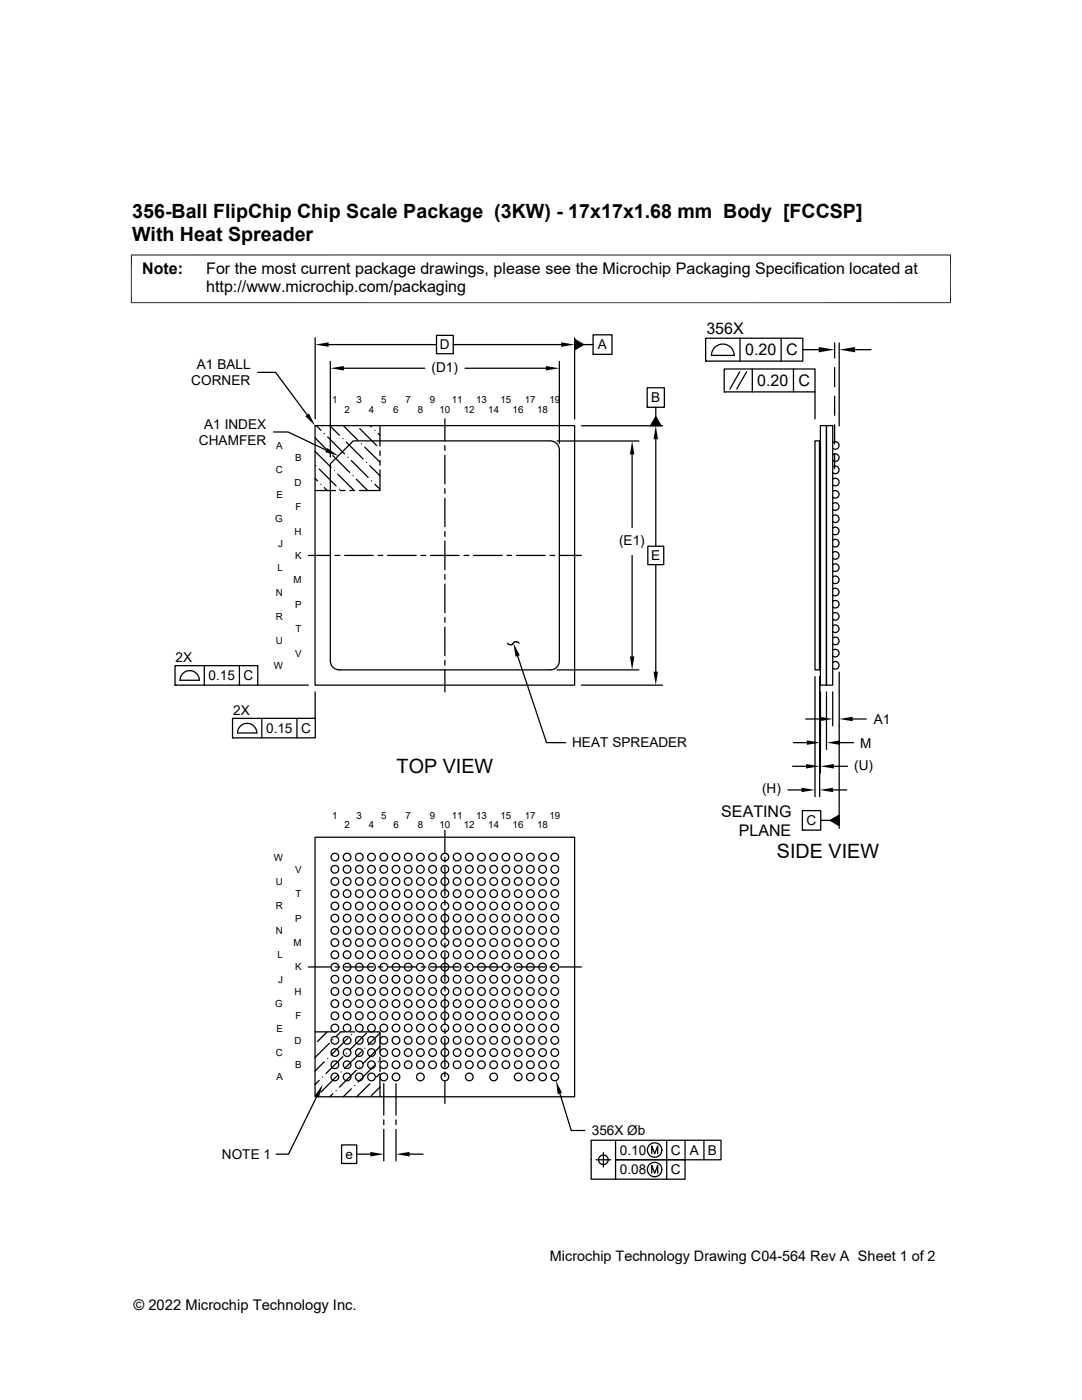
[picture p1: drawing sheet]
<svg xmlns="http://www.w3.org/2000/svg" width="216mm" height="279mm" viewBox="0 0 216 279" stroke-linecap="round" stroke-linejoin="round" font-family="sans-serif">
<g fill="none" stroke="#000" stroke-width=".25">
<path d="M51.4 74.3h3.6l6.3 8.5M62.9 67.4v16.2M65.6 68.8h21.5M65.9 72.1v19.1M68.6 73.5h16.2M87.1 66.9h3.3v3.7h-3.3zM90.4 68.8h21.6M92.8 73.5h16.1M111.6 72.1v16.4M114.7 67.7l1.8 1.1-1.8 1zM114.7 67.4v16.2M116.5 68.8h1.8"/>
<path d="M118.3 66.8h3.8v3.9h-3.8zM118.3 70.7h.1M129.1 77.4h3.5v3.9h-3.5zM140.8 67.5h19.4v4.6h-19.4zM140.8 72.1h.1M141.9 70.9h4.6a2.26 2.26 0 0 0-2.3-2.2 2.26 2.26 0 0 0-2.2 2.2M144.5 73.6h18.1v4.6h-18.1zM144.5 78.2h.1M147.6 74.2l-2 3.4M147.7 67.5v4.6M149 74.2l-2 3.4M150.1 73.6v4.6"/>
<path d="M155.9 67.5v4.6M158.3 73.6v4.6M160.2 69.8h3.2M162.6 78.2v5.4M166.5 68.4v3.1M166.5 73.4v3.8M166.5 79.1v3.8M167.4 68.4v16.6M170.6 69.8h3.2M54.6 86.2h2.9l7.6 3.6M62.9 84.9h51.8v51.8h-51.8zM62.9 97.9h4.1"/>
<path d="M62.9 95.5l.5 .5M62.9 87.4l2.1 2.2M62.9 90.1l3.2 3.2M63 92.9h.1M63.1 84.9l.9 1M63.7 93.6l3.4 3.4M64 96.6h.1M64.7 86.5h.1M64.7 97.3l.6 .6M65.4 87.2l3.3 3.4M65.7 90.2h.1M65.8 84.9l1.9 2"/>
<path d="M66.4 90.9l3.4 3.4M66.7 93.9h.1M67.4 94.6l3.3 3.3M67.7 97.6h.1M67.9 97.9h1M68.4 87.5h.1M68.5 84.9l2.9 3M69.1 88.2l3.4 3.4M69.4 91.2h.1M69.8 97.9h1M70.1 91.9l3.4 3.4M70.4 95h.1"/>
<path d="M70.5 88h39.3a1.81 1.81 0 0 1 1.8 1.8v42.1a1.81 1.81 0 0 1-1.8 1.8h-42.1a1.81 1.81 0 0 1-1.8-1.8v-39.3zM71.1 95.6l2.3 2.3M71.8 85.5l3.3 3.4M72.1 88.6h.1M72.8 89.2l3 3M73.1 92.3h.1M73.8 92.9l2 2.1M73.9 84.9l.2 .3M74.1 96h.1M74.8 85.9h.1M74.8 96.6l1 1M75.5 86.5l.3 .4"/>
<path d="M75.8 84.9v4.1M75.8 90v.9M75.8 91.9v.9M75.8 93.8v4.1h-4.1M88.8 83.6v4.4M88.8 88.9v1M88.8 90.8v5.8M88.8 97.5v1M88.8 99.4v5.7M111.1 88h16.4M116 85h16.2M126.1 90.7v14.6"/>
<path d="M129.1 81.3h.1M130.9 87.7v21.3M130.9 83.2l1 1.8h-2.1zM130.9 81.3v1.9M162.6 88h.9v45.7h-.9zM163.5 88h.2v45.7h-.2zM163.7 88l-.2 .1M163.7 88.5l-.2 .2M163.7 89l-.2 .2M163.7 89.6l-.2 .1M163.7 90.1l-.2 .2M163.7 90.7l-.2 .1"/>
<path d="M163.7 91.2l-.2 .2M163.7 91.8l-.2 .1M163.7 92.3l-.2 .1M163.7 92.8l-.2 .2M163.7 93.4l-.2 .1M163.7 93.9l-.2 .2M163.7 94.4l-.2 .2M163.7 95l-.2 .1M163.7 95.5l-.2 .2M163.7 96.1l-.2 .1M163.7 96.6l-.2 .2M163.7 97.1l-.2 .2"/>
<path d="M163.7 97.7l-.2 .1M163.7 98.2l-.2 .2M163.7 98.7l-.2 .2M163.7 99.3l-.2 .1M163.7 99.8l-.2 .2M164.9 84.9h1.3v51.8h-2.5h1.2zM166.2 88.3a.76 .76 0 0 1 1 .1 .76 .76 0 0 1 0 1 .76 .76 0 0 1-1 .1M166.2 90.8a.76 .76 0 0 1 1 0 .76 .76 0 0 1 0 1.1 .76 .76 0 0 1-1 0M166.2 93.2a.76 .76 0 0 1 1 0 .76 .76 0 0 1 0 1.1 .76 .76 0 0 1-1 0M166.2 95.6a.76 .76 0 0 1 1 .1 .76 .76 0 0 1 0 1 .76 .76 0 0 1-1 .1M166.2 98.1a.76 .76 0 0 1 1 0 .76 .76 0 0 1 0 1.1 .76 .76 0 0 1-1 0M166.5 84.8v3.8"/>
<path d="M166.5 90.5v3M61.5 110.8h4.4M66.9 110.8h.9M68.8 110.8h5.7M75.4 110.8h1M77.3 110.8h5.8M84 110.8h1M85.9 110.8h5.7M88.8 106.1v.9M88.8 108v5.7M88.8 114.7v.9M88.8 116.6v5.7"/>
<path d="M92.6 110.8h.9M94.5 110.8h5.7M101.2 110.8h.9M103.1 110.8h5.7M109.7 110.8h1M111.6 110.8h4.4M126.1 110.8v20.2M129.3 109h3.1v3.7h-3.1zM130.9 112.7v21.3M163.7 100.4l-.2 .1M163.7 100.9l-.2 .1M163.7 101.5l-.2 .1"/>
<path d="M163.7 102l-.2 .1M163.7 102.5l-.2 .2M163.7 103.1l-.2 .1M163.7 103.6l-.2 .2M163.7 104.1l-.2 .2M163.7 104.7l-.2 .1M163.7 105.2l-.2 .2M163.7 105.7l-.2 .2M163.7 106.3l-.2 .1M163.7 106.8l-.2 .2M163.7 107.4l-.2 .1M163.7 107.9l-.2 .2"/>
<path d="M163.7 108.4l-.2 .2M163.7 109l-.2 .1M163.7 109.5l-.2 .2M163.7 110.1l-.2 .1M163.7 110.6l-.2 .1M163.7 111.1l-.2 .2M163.7 111.7l-.2 .1M163.7 112.2l-.2 .2M163.7 112.8l-.2 .1M163.7 113.3l-.2 .2M163.7 113.8l-.2 .2M163.7 114.4l-.2 .1"/>
<path d="M163.7 114.9l-.2 .2M163.7 115.4l-.2 .2M163.7 116l-.2 .1M163.7 116.5l-.2 .2M163.7 117.1l-.2 .1M163.7 117.6l-.2 .2M163.7 118.2l-.2 .1M163.7 118.7l-.2 .1M163.7 119.2l-.2 .2M163.7 119.8l-.2 .1M166.2 100.5a.76 .76 0 0 1 1 .1 .76 .76 0 0 1 0 1 .76 .76 0 0 1-1 .1M166.2 103a.76 .76 0 0 1 1 0 .76 .76 0 0 1 0 1 .76 .76 0 0 1-1 .1"/>
<path d="M166.2 105.4a.76 .76 0 0 1 1 0 .76 .76 0 0 1 0 1.1 .76 .76 0 0 1-1 0M166.2 107.8a.76 .76 0 0 1 1 .1 .76 .76 0 0 1 0 1 .76 .76 0 0 1-1 .1M166.2 110.3a.76 .76 0 0 1 1 0 .76 .76 0 0 1 0 1.1 .76 .76 0 0 1-1 0M166.2 112.7a.76 .76 0 0 1 1 .1 .76 .76 0 0 1 0 1 .76 .76 0 0 1-1 .1M166.2 115.1a.76 .76 0 0 1 1 .1 .76 .76 0 0 1 0 1 .76 .76 0 0 1-1 .1M166.2 117.6a.76 .76 0 0 1 1 0 .76 .76 0 0 1 0 1.1 .76 .76 0 0 1-1 0M34.9 132.8h16.5v3.9h-16.5zM34.9 136.7h.1M39.8 135.8a1.93 1.93 0 0 0-2-2 1.93 1.93 0 0 0-1.9 2h3.9M40.8 132.8v3.9M47.8 132.8v3.9M51.4 136.7h10.1"/>
<path d="M62.9 138.1v5.3M88.8 123.2v1M88.8 125.1v5.8M88.8 131.8v1M88.8 133.7v4.4M103.3 130.9l5.8 17.3h3.8M103.6 128.4a.85 .85 0 0 0-1.4 .3l-.6-.1-.3-.2M111.1 133.7h16.4M116 136.7h16.2M162.6 135v24M163.6 135v24M163.7 136.7v-51.8h1.2v51.8"/>
<path d="M163.7 120.3l-.2 .2M163.7 120.8l-.2 .2M163.7 121.4l-.2 .1M163.7 121.9l-.2 .2M163.7 122.4l-.2 .2M163.7 123l-.2 .1M163.7 123.5l-.2 .2M163.7 124.1l-.2 .1M163.7 124.6l-.2 .2M163.7 125.1l-.2 .2M163.7 125.7l-.2 .1M163.7 126.2l-.2 .2"/>
<path d="M163.7 126.8l-.2 .1M163.7 127.3l-.2 .1M163.7 127.8l-.2 .2M163.7 128.4l-.2 .1M163.7 128.9l-.2 .2M163.7 129.5l-.2 .1M163.7 130l-.2 .2M163.7 130.5l-.2 .2M163.7 131.1l-.2 .1M163.7 131.6l-.2 .2M163.7 132.1l-.2 .2M163.7 132.7l-.2 .1"/>
<path d="M163.7 133.2l-.2 .2M163.7 138.1v16.2M164.9 138.1v11.5M166.2 138.1v6.7M166.2 120a.76 .76 0 0 1 1 .1 .76 .76 0 0 1 0 1 .76 .76 0 0 1-1 .1M166.2 122.4a.76 .76 0 0 1 1 .1 .76 .76 0 0 1 0 1 .76 .76 0 0 1-1 .1M166.2 124.9a.76 .76 0 0 1 1 .1 .76 .76 0 0 1 0 1 .76 .76 0 0 1-1 0M166.2 127.3a.76 .76 0 0 1 1 .1 .76 .76 0 0 1 0 1 .76 .76 0 0 1-1 .1M166.2 129.8a.76 .76 0 0 1 1 0 .76 .76 0 0 1 0 1.1 .76 .76 0 0 1-1 0M166.2 132.2a.76 .76 0 0 1 1 .1 .76 .76 0 0 1 0 1 .76 .76 0 0 1-1 0M167.4 134.1v31.2M46.4 143.4h16.5v3.9h-16.5z"/>
<path d="M46.4 147.3h.1M51.2 146.3a1.93 1.93 0 0 0-1.9-1.9 1.93 1.93 0 0 0-1.9 1.9h3.9M52.2 143.4v3.9M59.2 143.4v3.9M157.2 157.6h2.7M158.2 152.9h2.6M158.3 148.2h2.7M160.8 143.5h2.7M166.2 157.6h2.8M166.4 152.9h2.7M167.6 148.2h2.7M170.1 143.5h2.7"/>
<path d="M62.9 167.1h51.8v51.8h-51.8zM88.8 165.7v4.4M88.8 171.1v.9M88.8 173v5.7M88.8 179.6v1M160.1 161.8h3.7v3.9h-3.7zM160.1 165.7h.1M163.8 163.7h1.9M165.7 163.7l1.7-1v2.1zM61.5 193h4.4M66.9 193h.9M68.8 193h5.7"/>
<path d="M75.4 193h1M77.3 193h5.8M84 193h1M85.9 193h5.7M88.8 181.5v5.8M88.8 188.2v1M88.8 190.1v5.7M88.8 196.8v.9M88.8 198.7v5.7M92.6 193h.9M94.5 193h5.7M101.2 193h.9"/>
<path d="M103.1 193h5.7M109.7 193h1M111.6 193h4.4M62.9 205.9h4.1M63.2 218.8l-5.6 11.5h-2.5M63.4 218.6h.1M63.7 215.6l-.8 .9M64.4 214.9h.1M64.7 211.9l-1.8 1.8M65.3 205.9l-1.9 2M65.4 211.2h.1M65.7 208.2l-2.8 2.9"/>
<path d="M66.4 218.3l-.6 .6M66.4 207.5h.1M67.1 217.6h.1M67.4 214.6l-3.4 3.4M67.9 205.9h1M68 205.9l-.9 1M68.1 213.9h.1M68.4 210.9l-3.4 3.3M69.1 210.2h.1M69.4 207.2l-3.3 3.4M69.8 205.9h1M70.1 217.3l-1.6 1.6"/>
<path d="M70.1 206.5h.1M70.8 216.6h.1M71.1 213.6l-3.4 3.4M71.7 205.9h4.1v4.1M71.8 212.9h.1M72.1 209.9l-3.4 3.4M72.8 209.2h.1M73.1 206.2l-3.3 3.3M73.8 216.3l-2.6 2.6M74.5 215.6h.1M74.8 212.6l-3.4 3.3M75.5 211.9h.1"/>
<path d="M75.8 211v.9M75.8 212.9v.9M75.8 214.8v4.1M75.8 208.9l-3.3 3.3M75.8 206.2l-2.3 2.3M75.8 217l-1.7 1.6M75.8 214.3l-.7 .6M76.6 216.3v6.2M79 216.3v6.2M88.8 205.4v.9M88.8 207.3v5.7M88.8 213.9v1"/>
<path d="M88.8 215.8v4.4M111.7 218.2l2.3 7.4h2.7M68.2 228.5h3v3.7h-3zM71.2 230.3h2.7M76.6 223.5v1M76.6 225.4v6.3M79 223.5v1M79 225.4v6.3M81.7 230.3h2.7M118.9 231.5h3M120.4 230v2.9M122.8 227.6v3.9h13.9v3.8h-18.7v-7.7h25.9v3.9h-21.1v3.8"/>
<path d="M130 230.3v-1.6l.6 1.6 .6-1.6v1.6M130 234.1v-1.5l.6 1.5 .6-1.5v1.5M133 227.6v7.7M136.7 227.6v3.9M140.5 227.6v3.9"/>
<circle cx="66.8" cy="178.3" r=".77"/>
<circle cx="66.8" cy="173.5" r=".77"/>
<circle cx="66.8" cy="175.9" r=".77"/>
<circle cx="66.8" cy="171" r=".77"/>
<circle cx="69.3" cy="175.9" r=".77"/>
<circle cx="69.3" cy="173.5" r=".77"/>
<circle cx="69.3" cy="171" r=".77"/>
<circle cx="69.3" cy="178.3" r=".77"/>
<circle cx="71.7" cy="173.5" r=".77"/>
<circle cx="71.7" cy="178.3" r=".77"/>
<circle cx="71.7" cy="175.9" r=".77"/>
<circle cx="71.7" cy="171" r=".77"/>
<circle cx="74.1" cy="178.3" r=".77"/>
<circle cx="74.1" cy="173.5" r=".77"/>
<circle cx="74.1" cy="171" r=".77"/>
<circle cx="74.1" cy="175.9" r=".77"/>
<circle cx="76.6" cy="173.5" r=".77"/>
<circle cx="76.6" cy="171" r=".77"/>
<circle cx="76.6" cy="178.3" r=".77"/>
<circle cx="76.6" cy="175.9" r=".77"/>
<circle cx="79" cy="173.5" r=".77"/>
<circle cx="79" cy="175.9" r=".77"/>
<circle cx="79" cy="171" r=".77"/>
<circle cx="79" cy="178.3" r=".77"/>
<circle cx="81.4" cy="178.3" r=".77"/>
<circle cx="81.4" cy="173.5" r=".77"/>
<circle cx="81.4" cy="171" r=".77"/>
<circle cx="81.4" cy="175.9" r=".77"/>
<circle cx="83.9" cy="178.3" r=".77"/>
<circle cx="83.9" cy="171" r=".77"/>
<circle cx="83.9" cy="173.5" r=".77"/>
<circle cx="83.9" cy="175.9" r=".77"/>
<circle cx="86.3" cy="173.5" r=".77"/>
<circle cx="86.3" cy="171" r=".77"/>
<circle cx="86.3" cy="178.3" r=".77"/>
<circle cx="86.3" cy="175.9" r=".77"/>
<circle cx="88.8" cy="178.3" r=".77"/>
<circle cx="88.8" cy="173.5" r=".77"/>
<circle cx="88.8" cy="175.9" r=".77"/>
<circle cx="88.8" cy="171" r=".77"/>
<circle cx="91.2" cy="171" r=".77"/>
<circle cx="91.2" cy="178.3" r=".77"/>
<circle cx="91.2" cy="173.5" r=".77"/>
<circle cx="91.2" cy="175.9" r=".77"/>
<circle cx="93.6" cy="171" r=".77"/>
<circle cx="93.6" cy="175.9" r=".77"/>
<circle cx="93.6" cy="178.3" r=".77"/>
<circle cx="93.6" cy="173.5" r=".77"/>
<circle cx="96.1" cy="178.3" r=".77"/>
<circle cx="96.1" cy="175.9" r=".77"/>
<circle cx="96.1" cy="173.5" r=".77"/>
<circle cx="96.1" cy="171" r=".77"/>
<circle cx="98.5" cy="175.9" r=".77"/>
<circle cx="98.5" cy="173.5" r=".77"/>
<circle cx="98.5" cy="171" r=".77"/>
<circle cx="98.5" cy="178.3" r=".77"/>
<circle cx="100.9" cy="171" r=".77"/>
<circle cx="100.9" cy="178.3" r=".77"/>
<circle cx="100.9" cy="175.9" r=".77"/>
<circle cx="100.9" cy="173.5" r=".77"/>
<circle cx="103.4" cy="171" r=".77"/>
<circle cx="103.4" cy="178.3" r=".77"/>
<circle cx="103.4" cy="175.9" r=".77"/>
<circle cx="103.4" cy="173.5" r=".77"/>
<circle cx="105.8" cy="171" r=".77"/>
<circle cx="105.8" cy="173.5" r=".77"/>
<circle cx="105.8" cy="178.3" r=".77"/>
<circle cx="105.8" cy="175.9" r=".77"/>
<circle cx="108.3" cy="178.3" r=".77"/>
<circle cx="108.3" cy="173.5" r=".77"/>
<circle cx="108.3" cy="175.9" r=".77"/>
<circle cx="108.3" cy="171" r=".77"/>
<circle cx="110.7" cy="178.3" r=".77"/>
<circle cx="110.7" cy="175.9" r=".77"/>
<circle cx="110.7" cy="173.5" r=".77"/>
<circle cx="110.7" cy="171" r=".77"/>
<circle cx="66.8" cy="197.9" r=".77"/>
<circle cx="66.8" cy="185.7" r=".77"/>
<circle cx="66.8" cy="190.5" r=".77"/>
<circle cx="66.8" cy="188.1" r=".77"/>
<circle cx="66.8" cy="193" r=".77"/>
<circle cx="66.8" cy="183.2" r=".77"/>
<circle cx="66.8" cy="195.4" r=".77"/>
<circle cx="66.8" cy="180.8" r=".77"/>
<circle cx="69.3" cy="185.7" r=".77"/>
<circle cx="69.3" cy="197.9" r=".77"/>
<circle cx="69.3" cy="190.5" r=".77"/>
<circle cx="69.3" cy="188.1" r=".77"/>
<circle cx="69.3" cy="195.4" r=".77"/>
<circle cx="69.3" cy="193" r=".77"/>
<circle cx="69.3" cy="183.2" r=".77"/>
<circle cx="69.3" cy="180.8" r=".77"/>
<circle cx="71.7" cy="190.5" r=".77"/>
<circle cx="71.7" cy="193" r=".77"/>
<circle cx="71.7" cy="183.2" r=".77"/>
<circle cx="71.7" cy="180.8" r=".77"/>
<circle cx="71.7" cy="197.9" r=".77"/>
<circle cx="71.7" cy="195.4" r=".77"/>
<circle cx="71.7" cy="185.7" r=".77"/>
<circle cx="71.7" cy="188.1" r=".77"/>
<circle cx="74.1" cy="193" r=".77"/>
<circle cx="74.1" cy="195.4" r=".77"/>
<circle cx="74.1" cy="180.8" r=".77"/>
<circle cx="74.1" cy="197.9" r=".77"/>
<circle cx="74.1" cy="185.7" r=".77"/>
<circle cx="74.1" cy="190.5" r=".77"/>
<circle cx="74.1" cy="188.1" r=".77"/>
<circle cx="74.1" cy="183.2" r=".77"/>
<circle cx="76.6" cy="183.2" r=".77"/>
<circle cx="76.6" cy="197.9" r=".77"/>
<circle cx="76.6" cy="195.4" r=".77"/>
<circle cx="76.6" cy="193" r=".77"/>
<circle cx="76.6" cy="190.5" r=".77"/>
<circle cx="76.6" cy="188.1" r=".77"/>
<circle cx="76.6" cy="180.8" r=".77"/>
<circle cx="76.6" cy="185.7" r=".77"/>
<circle cx="79" cy="195.4" r=".77"/>
<circle cx="79" cy="188.1" r=".77"/>
<circle cx="79" cy="185.7" r=".77"/>
<circle cx="79" cy="180.8" r=".77"/>
<circle cx="79" cy="197.9" r=".77"/>
<circle cx="79" cy="193" r=".77"/>
<circle cx="79" cy="190.5" r=".77"/>
<circle cx="79" cy="183.2" r=".77"/>
<circle cx="81.4" cy="190.5" r=".77"/>
<circle cx="81.4" cy="185.7" r=".77"/>
<circle cx="81.4" cy="197.9" r=".77"/>
<circle cx="81.4" cy="193" r=".77"/>
<circle cx="81.4" cy="188.1" r=".77"/>
<circle cx="81.4" cy="180.8" r=".77"/>
<circle cx="81.4" cy="195.4" r=".77"/>
<circle cx="81.4" cy="183.2" r=".77"/>
<circle cx="83.9" cy="197.9" r=".77"/>
<circle cx="83.9" cy="195.4" r=".77"/>
<circle cx="83.9" cy="193" r=".77"/>
<circle cx="83.9" cy="190.5" r=".77"/>
<circle cx="83.9" cy="185.7" r=".77"/>
<circle cx="83.9" cy="180.8" r=".77"/>
<circle cx="83.9" cy="188.1" r=".77"/>
<circle cx="83.9" cy="183.2" r=".77"/>
<circle cx="86.3" cy="180.8" r=".77"/>
<circle cx="86.3" cy="193" r=".77"/>
<circle cx="86.3" cy="190.5" r=".77"/>
<circle cx="86.3" cy="188.1" r=".77"/>
<circle cx="86.3" cy="183.2" r=".77"/>
<circle cx="86.3" cy="197.9" r=".77"/>
<circle cx="86.3" cy="195.4" r=".77"/>
<circle cx="86.3" cy="185.7" r=".77"/>
<circle cx="88.8" cy="188.1" r=".77"/>
<circle cx="88.8" cy="185.7" r=".77"/>
<circle cx="88.8" cy="180.8" r=".77"/>
<circle cx="88.8" cy="197.9" r=".77"/>
<circle cx="88.8" cy="195.4" r=".77"/>
<circle cx="88.8" cy="193" r=".77"/>
<circle cx="88.8" cy="190.5" r=".77"/>
<circle cx="88.8" cy="183.2" r=".77"/>
<circle cx="91.2" cy="195.4" r=".77"/>
<circle cx="91.2" cy="197.9" r=".77"/>
<circle cx="91.2" cy="185.7" r=".77"/>
<circle cx="91.2" cy="180.8" r=".77"/>
<circle cx="91.2" cy="190.5" r=".77"/>
<circle cx="91.2" cy="188.1" r=".77"/>
<circle cx="91.2" cy="193" r=".77"/>
<circle cx="91.2" cy="183.2" r=".77"/>
<circle cx="93.6" cy="190.5" r=".77"/>
<circle cx="93.6" cy="197.9" r=".77"/>
<circle cx="93.6" cy="188.1" r=".77"/>
<circle cx="93.6" cy="195.4" r=".77"/>
<circle cx="93.6" cy="193" r=".77"/>
<circle cx="93.6" cy="185.7" r=".77"/>
<circle cx="93.6" cy="183.2" r=".77"/>
<circle cx="93.6" cy="180.8" r=".77"/>
<circle cx="96.1" cy="183.2" r=".77"/>
<circle cx="96.1" cy="195.4" r=".77"/>
<circle cx="96.1" cy="190.5" r=".77"/>
<circle cx="96.1" cy="185.7" r=".77"/>
<circle cx="96.1" cy="180.8" r=".77"/>
<circle cx="96.1" cy="193" r=".77"/>
<circle cx="96.1" cy="197.9" r=".77"/>
<circle cx="96.1" cy="188.1" r=".77"/>
<circle cx="98.5" cy="195.4" r=".77"/>
<circle cx="98.5" cy="190.5" r=".77"/>
<circle cx="98.5" cy="188.1" r=".77"/>
<circle cx="98.5" cy="185.7" r=".77"/>
<circle cx="98.5" cy="180.8" r=".77"/>
<circle cx="98.5" cy="197.9" r=".77"/>
<circle cx="98.5" cy="183.2" r=".77"/>
<circle cx="98.5" cy="193" r=".77"/>
<circle cx="100.9" cy="190.5" r=".77"/>
<circle cx="100.9" cy="188.1" r=".77"/>
<circle cx="100.9" cy="197.9" r=".77"/>
<circle cx="100.9" cy="193" r=".77"/>
<circle cx="100.9" cy="185.7" r=".77"/>
<circle cx="100.9" cy="183.2" r=".77"/>
<circle cx="100.9" cy="180.8" r=".77"/>
<circle cx="100.9" cy="195.4" r=".77"/>
<circle cx="103.4" cy="197.9" r=".77"/>
<circle cx="103.4" cy="188.1" r=".77"/>
<circle cx="103.4" cy="195.4" r=".77"/>
<circle cx="103.4" cy="190.5" r=".77"/>
<circle cx="103.4" cy="185.7" r=".77"/>
<circle cx="103.4" cy="183.2" r=".77"/>
<circle cx="103.4" cy="180.8" r=".77"/>
<circle cx="103.4" cy="193" r=".77"/>
<circle cx="105.8" cy="193" r=".77"/>
<circle cx="105.8" cy="195.4" r=".77"/>
<circle cx="105.8" cy="183.2" r=".77"/>
<circle cx="105.8" cy="197.9" r=".77"/>
<circle cx="105.8" cy="190.5" r=".77"/>
<circle cx="105.8" cy="188.1" r=".77"/>
<circle cx="105.8" cy="185.7" r=".77"/>
<circle cx="105.8" cy="180.8" r=".77"/>
<circle cx="108.3" cy="195.4" r=".77"/>
<circle cx="108.3" cy="190.5" r=".77"/>
<circle cx="108.3" cy="188.1" r=".77"/>
<circle cx="108.3" cy="180.8" r=".77"/>
<circle cx="108.3" cy="197.9" r=".77"/>
<circle cx="108.3" cy="193" r=".77"/>
<circle cx="108.3" cy="185.7" r=".77"/>
<circle cx="108.3" cy="183.2" r=".77"/>
<circle cx="110.7" cy="197.9" r=".77"/>
<circle cx="110.7" cy="183.2" r=".77"/>
<circle cx="110.7" cy="180.8" r=".77"/>
<circle cx="110.7" cy="195.4" r=".77"/>
<circle cx="110.7" cy="193" r=".77"/>
<circle cx="110.7" cy="188.1" r=".77"/>
<circle cx="110.7" cy="190.5" r=".77"/>
<circle cx="110.7" cy="185.7" r=".77"/>
<circle cx="66.8" cy="214.9" r=".77"/>
<circle cx="66.8" cy="212.5" r=".77"/>
<circle cx="66.8" cy="202.7" r=".77"/>
<circle cx="66.8" cy="207.6" r=".77"/>
<circle cx="66.8" cy="205.2" r=".77"/>
<circle cx="66.8" cy="200.3" r=".77"/>
<circle cx="66.8" cy="210.1" r=".77"/>
<circle cx="69.3" cy="212.5" r=".77"/>
<circle cx="69.3" cy="214.9" r=".77"/>
<circle cx="69.3" cy="210.1" r=".77"/>
<circle cx="69.3" cy="202.7" r=".77"/>
<circle cx="69.3" cy="207.6" r=".77"/>
<circle cx="69.3" cy="205.2" r=".77"/>
<circle cx="69.3" cy="200.3" r=".77"/>
<circle cx="71.7" cy="202.7" r=".77"/>
<circle cx="71.7" cy="214.9" r=".77"/>
<circle cx="71.7" cy="212.5" r=".77"/>
<circle cx="71.7" cy="207.6" r=".77"/>
<circle cx="71.7" cy="205.2" r=".77"/>
<circle cx="71.7" cy="200.3" r=".77"/>
<circle cx="71.7" cy="210.1" r=".77"/>
<circle cx="74.1" cy="205.2" r=".77"/>
<circle cx="74.1" cy="214.9" r=".77"/>
<circle cx="74.1" cy="207.6" r=".77"/>
<circle cx="74.1" cy="202.7" r=".77"/>
<circle cx="74.1" cy="210.1" r=".77"/>
<circle cx="74.1" cy="200.3" r=".77"/>
<circle cx="74.1" cy="212.5" r=".77"/>
<circle cx="76.6" cy="202.7" r=".77"/>
<circle cx="76.6" cy="200.3" r=".77"/>
<circle cx="76.6" cy="214.9" r=".77"/>
<circle cx="76.6" cy="205.2" r=".77"/>
<circle cx="76.6" cy="212.5" r=".77"/>
<circle cx="76.6" cy="210.1" r=".77"/>
<circle cx="76.6" cy="207.6" r=".77"/>
<circle cx="79" cy="214.9" r=".77"/>
<circle cx="79" cy="207.6" r=".77"/>
<circle cx="79" cy="202.7" r=".77"/>
<circle cx="79" cy="212.5" r=".77"/>
<circle cx="79" cy="210.1" r=".77"/>
<circle cx="79" cy="200.3" r=".77"/>
<circle cx="79" cy="205.2" r=".77"/>
<circle cx="81.4" cy="212.5" r=".77"/>
<circle cx="81.4" cy="210.1" r=".77"/>
<circle cx="81.4" cy="207.6" r=".77"/>
<circle cx="81.4" cy="200.3" r=".77"/>
<circle cx="81.4" cy="205.2" r=".77"/>
<circle cx="81.4" cy="202.7" r=".77"/>
<circle cx="83.9" cy="214.9" r=".77"/>
<circle cx="83.9" cy="205.2" r=".77"/>
<circle cx="83.9" cy="212.5" r=".77"/>
<circle cx="83.9" cy="202.7" r=".77"/>
<circle cx="83.9" cy="200.3" r=".77"/>
<circle cx="83.9" cy="210.1" r=".77"/>
<circle cx="83.9" cy="207.6" r=".77"/>
<circle cx="86.3" cy="205.2" r=".77"/>
<circle cx="86.3" cy="210.1" r=".77"/>
<circle cx="86.3" cy="207.6" r=".77"/>
<circle cx="86.3" cy="200.3" r=".77"/>
<circle cx="86.3" cy="212.5" r=".77"/>
<circle cx="86.3" cy="202.7" r=".77"/>
<circle cx="88.8" cy="210.1" r=".77"/>
<circle cx="88.8" cy="207.6" r=".77"/>
<circle cx="88.8" cy="205.2" r=".77"/>
<circle cx="88.8" cy="200.3" r=".77"/>
<circle cx="88.8" cy="214.9" r=".77"/>
<circle cx="88.8" cy="212.5" r=".77"/>
<circle cx="88.8" cy="202.7" r=".77"/>
<circle cx="91.2" cy="207.6" r=".77"/>
<circle cx="91.2" cy="205.2" r=".77"/>
<circle cx="91.2" cy="202.7" r=".77"/>
<circle cx="91.2" cy="200.3" r=".77"/>
<circle cx="91.2" cy="212.5" r=".77"/>
<circle cx="91.2" cy="210.1" r=".77"/>
<circle cx="93.6" cy="214.9" r=".77"/>
<circle cx="93.6" cy="212.5" r=".77"/>
<circle cx="93.6" cy="210.1" r=".77"/>
<circle cx="93.6" cy="202.7" r=".77"/>
<circle cx="93.6" cy="200.3" r=".77"/>
<circle cx="93.6" cy="207.6" r=".77"/>
<circle cx="93.6" cy="205.2" r=".77"/>
<circle cx="96.1" cy="202.7" r=".77"/>
<circle cx="96.1" cy="212.5" r=".77"/>
<circle cx="96.1" cy="210.1" r=".77"/>
<circle cx="96.1" cy="207.6" r=".77"/>
<circle cx="96.1" cy="205.2" r=".77"/>
<circle cx="96.1" cy="200.3" r=".77"/>
<circle cx="98.5" cy="200.3" r=".77"/>
<circle cx="98.5" cy="214.9" r=".77"/>
<circle cx="98.5" cy="212.5" r=".77"/>
<circle cx="98.5" cy="210.1" r=".77"/>
<circle cx="98.5" cy="205.2" r=".77"/>
<circle cx="98.5" cy="202.7" r=".77"/>
<circle cx="98.5" cy="207.6" r=".77"/>
<circle cx="100.9" cy="212.5" r=".77"/>
<circle cx="100.9" cy="210.1" r=".77"/>
<circle cx="100.9" cy="207.6" r=".77"/>
<circle cx="100.9" cy="202.7" r=".77"/>
<circle cx="100.9" cy="200.3" r=".77"/>
<circle cx="100.9" cy="205.2" r=".77"/>
<circle cx="103.4" cy="207.6" r=".77"/>
<circle cx="103.4" cy="214.9" r=".77"/>
<circle cx="103.4" cy="210.1" r=".77"/>
<circle cx="103.4" cy="205.2" r=".77"/>
<circle cx="103.4" cy="202.7" r=".77"/>
<circle cx="103.4" cy="212.5" r=".77"/>
<circle cx="103.4" cy="200.3" r=".77"/>
<circle cx="105.8" cy="207.6" r=".77"/>
<circle cx="105.8" cy="202.7" r=".77"/>
<circle cx="105.8" cy="214.9" r=".77"/>
<circle cx="105.8" cy="212.5" r=".77"/>
<circle cx="105.8" cy="210.1" r=".77"/>
<circle cx="105.8" cy="205.2" r=".77"/>
<circle cx="105.8" cy="200.3" r=".77"/>
<circle cx="108.3" cy="212.5" r=".77"/>
<circle cx="108.3" cy="205.2" r=".77"/>
<circle cx="108.3" cy="214.9" r=".77"/>
<circle cx="108.3" cy="210.1" r=".77"/>
<circle cx="108.3" cy="207.6" r=".77"/>
<circle cx="108.3" cy="202.7" r=".77"/>
<circle cx="108.3" cy="200.3" r=".77"/>
<circle cx="110.7" cy="212.5" r=".77"/>
<circle cx="110.7" cy="202.7" r=".77"/>
<circle cx="110.7" cy="200.3" r=".77"/>
<circle cx="110.7" cy="214.9" r=".77"/>
<circle cx="110.7" cy="210.1" r=".77"/>
<circle cx="110.7" cy="207.6" r=".77"/>
<circle cx="110.7" cy="205.2" r=".77"/>
<circle cx="120.4" cy="231.4" r=".96"/>
<circle cx="130.6" cy="229.5" r="1.44"/>
<circle cx="130.6" cy="233.4" r="1.44"/>
</g>
<path d="M26.1 50.9h163.7M26.2 50.8v9.7M189.7 50.8v9.7M26.1 60.4h163.7" fill="none" stroke="#000" stroke-width=".2"/>
<g fill="#000">
<path d="M62.9 68.8l2.7-.5v.9zM65.9 73.5l2.7-.5v.9zM108.9 73l2.7 .5-2.7 .4zM112 68.3l2.7 .5-2.7 .4zM114.7 67.7l1.8 1.1-1.8 1zM163.4 69.3l3.1 .5-3.1 .5zM167.4 69.8l3.2-.5v1zM60.9 83.1l.7-.6 1.3 2.5zM65.3 89.4l2.2 1.6-2.6-.8zM126.1 88l.5 2.7h-.9zM130.9 85l.4 2.7h-.9zM130.9 83.2l1 1.8h-2.1z"/>
<path d="M102.4 128.4l1.3 2.4-.8 .3zM125.7 131h.9l-.5 2.7zM130.4 134h.9l-.4 2.7zM159.9 157.2l2.7 .4-2.7 .5zM160.8 152.5l2.8 .4-2.8 .5zM161 147.8l2.7 .4-2.7 .5zM163.5 143l2.7 .5-2.7 .4zM163.6 157.6l2.6-.4v.9zM163.7 152.9l2.7-.4v.9zM164.9 148.2l2.7-.4v.9zM167.4 143.5l2.7-.5v.9zM165.7 163.7l1.7-1v2.1z"/>
<path d="M64.4 216.4l-.8 2.7-.8-.4zM110.9 215.7l1.2 2.4-.8 .3zM73.9 229.9l2.7 .4-2.7 .5zM79 230.3l2.7-.4v.9z"/>
</g>
<g font-size="3.9">
<text x="26.4" y="43.5">356-Ball FlipChip Chip Scale Package (3KW) - 17x17x1.68 mm Body [FCCSP]</text>
<text x="26.4" y="48.1">With Heat Spreader</text>
<text x="79.1" y="154.3">TOP VIEW</text>
<text x="155" y="171.2">SIDE VIEW</text>
</g>
<g font-size="3.2">
<text x="28.4" y="54.7">Note:</text>
<text x="41.1" y="58.3">http://www.microchip.com/packaging</text>
<text x="41.1" y="54.7">For the most current package drawings, please see the Microchip Packaging Specification located at</text>
<text x="140.9" y="66.7">356X</text>
<text x="148.7" y="70.9">0.20</text>
<text x="156.9" y="70.9">C</text>
<text x="151.1" y="77">0.20</text>
<text x="159.3" y="77.1">C</text>
<text x="143.9" y="163.1">SEATING</text>
<text x="147.4" y="166.9">PLANE</text>
</g>
<g font-size="2.9">
<text x="109.7" y="251.7">Microchip Technology Drawing C04-564 Rev A Sheet 1 of 2</text>
<text x="26.6" y="261.3">© 2022 Microchip Technology Inc.</text>
</g>
<g font-size="2.7">
<text x="87.8" y="69.7">D</text>
<text x="119.3" y="69.7">A</text>
<text x="38.2" y="76.9">CORNER</text>
<text x="39.3" y="73.6">A1 BALL</text>
<text x="86.1" y="74.2">(D1)</text>
<text x="129.9" y="80.3">B</text>
<text x="39.7" y="88.8">CHAMFER</text>
<text x="40.7" y="85.5">A1 INDEX</text>
<text x="123.5" y="108.8">(E1)</text>
<text x="129.9" y="111.8">E</text>
<text x="35.1" y="132.2">2X</text>
<text x="41.6" y="135.8">0.15</text>
<text x="48.6" y="135.8">C</text>
<text x="46.5" y="142.7">2X</text>
<text x="53.1" y="146.3">0.15</text>
<text x="60.1" y="146.3">C</text>
<text x="114.2" y="149.2">HEAT SPREADER</text>
<text x="171.6" y="149.2">M</text>
<text x="174.3" y="144.5">A1</text>
<text x="170.4" y="153.6">(U)</text>
<text x="152.1" y="158.3">(H)</text>
<text x="160.9" y="164.7">C</text>
<text x="118.1" y="226.5">356X Øb</text>
<text x="44.3" y="231.3">NOTE 1</text>
<text x="68.9" y="231.3">e</text>
<text x="123.7" y="230.5">0.10</text>
<text x="133.9" y="230.5">C</text>
<text x="137.7" y="230.5">A</text>
<text x="141.2" y="230.5">B</text>
<text x="123.7" y="234.4">0.08</text>
<text x="133.9" y="234.4">C</text>
</g>
<g font-size="1.9">
<text x="66.3" y="80.5">1</text>
<text x="68.7" y="82.4">2</text>
<text x="71.2" y="80.5">3</text>
<text x="73.6" y="82.4">4</text>
<text x="76" y="80.5">5</text>
<text x="78.5" y="82.4">6</text>
<text x="80.9" y="80.5">7</text>
<text x="83.4" y="82.4">8</text>
<text x="85.8" y="80.5">9</text>
<text x="87.7" y="82.4">10</text>
<text x="90.1" y="80.5">11</text>
<text x="92.6" y="82.4">12</text>
<text x="95" y="80.5">13</text>
<text x="97.4" y="82.4">14</text>
<text x="99.9" y="80.5">15</text>
<text x="102.3" y="82.4">16</text>
<text x="104.7" y="80.5">17</text>
<text x="107.2" y="82.4">18</text>
<text x="109.6" y="80.5">19</text>
<text x="55.1" y="89.6">A</text>
<text x="55" y="94.5">C</text>
<text x="58.9" y="92.1">B</text>
<text x="55.2" y="99.4">E</text>
<text x="58.8" y="96.9">D</text>
<text x="59" y="101.8">F</text>
<text x="54.9" y="104.2">G</text>
<text x="58.8" y="106.7">H</text>
<text x="55.4" y="114">L</text>
<text x="55.5" y="109.1">J</text>
<text x="58.9" y="111.5">K</text>
<text x="55" y="118.9">N</text>
<text x="58.5" y="116.4">M</text>
<text x="55" y="123.7">R</text>
<text x="58.9" y="121.3">P</text>
<text x="55" y="128.6">U</text>
<text x="58.9" y="131">V</text>
<text x="59" y="126.2">T</text>
<text x="54.6" y="133.5">W</text>
<text x="66.3" y="163.4">1</text>
<text x="68.7" y="165.3">2</text>
<text x="71.2" y="163.4">3</text>
<text x="73.6" y="165.3">4</text>
<text x="76" y="163.4">5</text>
<text x="78.5" y="165.3">6</text>
<text x="80.9" y="163.4">7</text>
<text x="83.4" y="165.3">8</text>
<text x="85.8" y="163.4">9</text>
<text x="87.7" y="165.3">10</text>
<text x="90.1" y="163.4">11</text>
<text x="92.6" y="165.3">12</text>
<text x="95" y="163.4">13</text>
<text x="97.4" y="165.3">14</text>
<text x="99.9" y="163.4">15</text>
<text x="102.3" y="165.3">16</text>
<text x="104.7" y="163.4">17</text>
<text x="107.2" y="165.3">18</text>
<text x="109.6" y="163.4">19</text>
<text x="54.6" y="171.7">W</text>
<text x="55" y="176.6">U</text>
<text x="58.9" y="174.2">V</text>
<text x="59" y="179.1">T</text>
<text x="55" y="181.5">R</text>
<text x="58.9" y="183.9">P</text>
<text x="55" y="186.4">N</text>
<text x="55.4" y="191.2">L</text>
<text x="58.5" y="188.8">M</text>
<text x="55.5" y="196.1">J</text>
<text x="58.9" y="193.7">K</text>
<text x="54.9" y="201">G</text>
<text x="58.8" y="198.6">H</text>
<text x="59" y="203.4">F</text>
<text x="55.2" y="205.9">E</text>
<text x="58.8" y="208.3">D</text>
<text x="55" y="210.7">C</text>
<text x="55.1" y="215.6">A</text>
<text x="58.9" y="213.2">B</text>
</g>
</svg>
